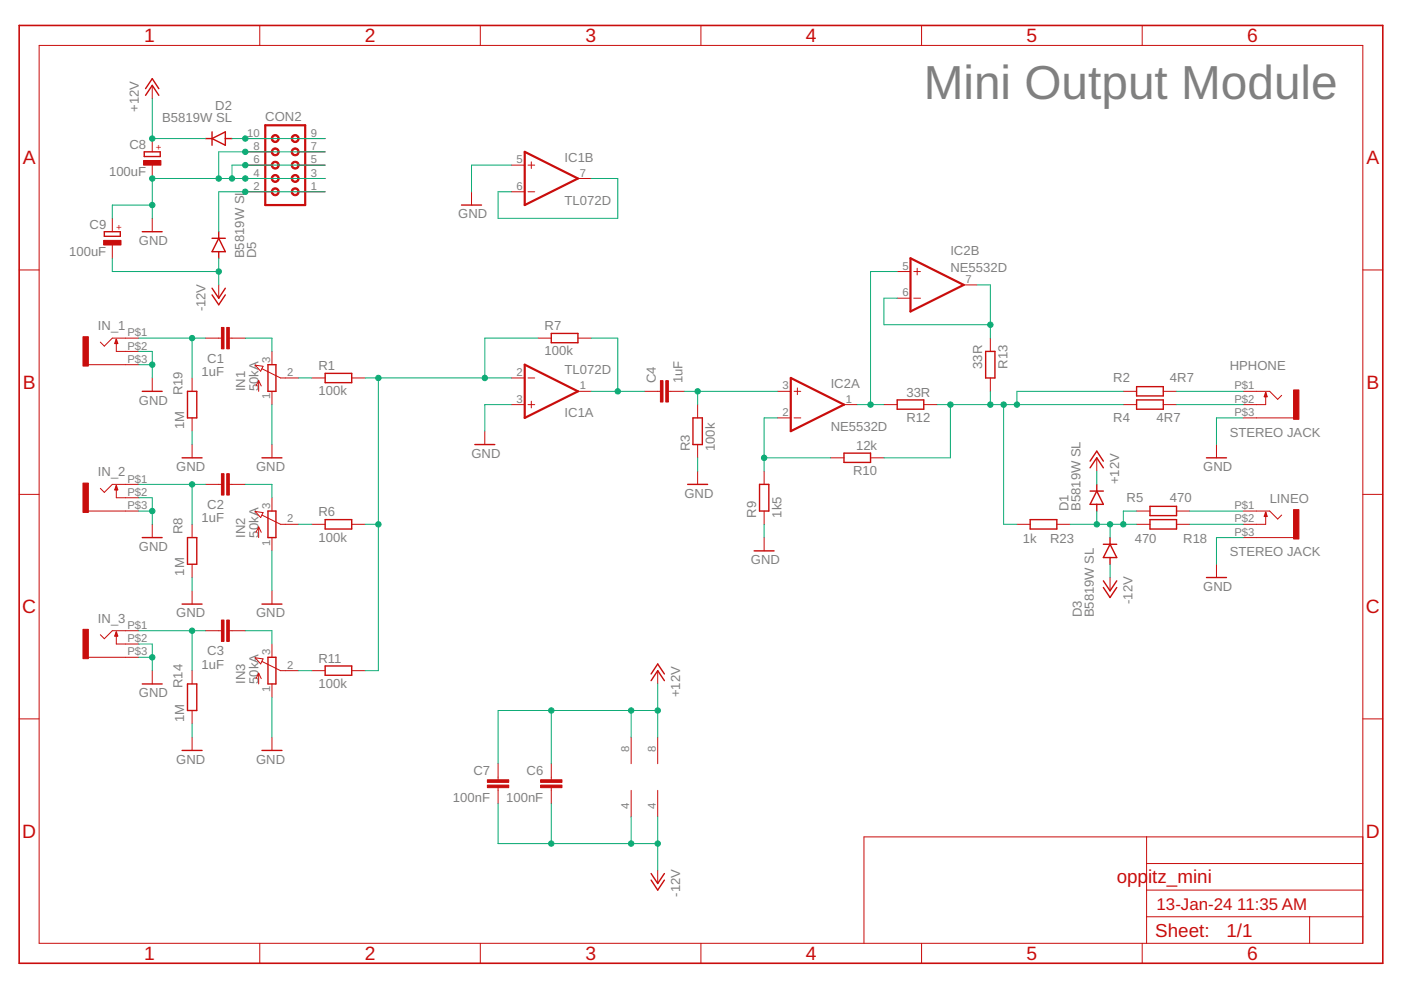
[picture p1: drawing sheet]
<svg xmlns="http://www.w3.org/2000/svg" width="297mm" height="210mm" viewBox="0 0 297 210" stroke-linecap="round" stroke-linejoin="round" font-family="sans-serif">
<g fill="none" stroke="#c90d0c" stroke-width=".3">
<path d="M30.9 18.8l1.4-2.1 1.4 2.1M30.6 32.2h3.4v1h-3.4zM30.9 20.2l1.4-2.1 1.4 2.1M43.6 29.4h1.4M45 29.4l2.8-1.4v2.8zM45 28v2.8M47.8 29.4h1.4M22.1 49.1h3.4v1h-3.4zM30.2 49.1h4.2M45 50.5h2.8M46.4 50.5l1.4 2.9h-2.8zM46.4 49.1v1.4"/>
<path d="M46.4 53.4v1.4M97.9 43.5h4.2M24.7 72l.2 .8h-.5zM45 61.1l1.4 2.1 1.4-2.1M45 62.5l1.4 2.1 1.4-2.1M56.8 77.3h1.7v5.7h-1.7zM68.9 79.2h5.7v1.9h-5.7zM116.9 70.7h5.6v2h-5.6zM209 74.5h1.9v5.6h-1.9zM30.2 83h4.2M38.6 97.1h4.2M39.8 83h1.9v5.6h-1.9z"/>
<path d="M55.5 97.1h4.3M100.7 94.3h4.2M146.9 88.6h2v5.7h-2zM178.9 96.1h5.7v1.9h-5.7zM190.2 84.8h5.7v2h-5.7zM231.1 99.2l1.4-2.1 1.4 2.1M231.1 97.8l1.4-2.1 1.4 2.1M241 84.8h5.6v2h-5.6zM241 82h5.6v1.9h-5.6zM255.8 97.1h4.2M268.4 83.2l.2 .9h-.5zM24.7 103l.2 .8h-.5z"/>
<path d="M30.2 114h4.2M39.8 114h1.9v5.6h-1.9zM56.8 108.4h1.7v5.6h-1.7zM68.9 110.2h5.7v2h-5.7zM145.8 102.7h4.2M159.9 116.8h4.2M161 102.7h2v5.7h-2zM218.4 110.2h5.7v2h-5.7zM231.1 104.1h2.8M232.5 104.1l1.4 2.8h-2.8zM232.5 102.7v1.4M232.5 106.9v1.5"/>
<path d="M233.9 115.4h2.9M235.4 115.4l1.4 2.8h-2.9zM235.4 114v1.4M235.4 118.2v1.4M243.8 110.2h5.6v2h-5.6zM243.8 107.4h5.6v1.9h-5.6zM268.4 108.6l.2 .9h-.5zM24.7 134l.2 .9h-.5zM38.6 128.1h4.2M55.5 128.1h4.3M56.8 139.4h1.7v5.6h-1.7zM233.9 123.1l1.5 2.2 1.4-2.2"/>
<path d="M233.9 124.6l1.5 2.1 1.4-2.1M255.8 122.4h4.2M30.2 145h4.2M38.6 159.1h4.2M39.8 145h1.9v5.6h-1.9zM55.5 159.1h4.3M68.9 141.2h5.7v2h-5.7zM138 144.3l1.4-2.1 1.5 2.1M138 142.9l1.4-2.1 1.5 2.1M138 185.2l1.4 2.1 1.5-2.1M138 186.6l1.4 2.1 1.5-2.1"/>
</g>
<g fill="none" stroke="#c90d0c" stroke-width=".21">
<path d="M8.3 9.6h280.6v190.4h-280.6zM32.3 18.1v2.8M55.1 5.4v4.2M101.8 5.4v4.2M148.6 5.4v4.2M195.4 5.4v4.2M242.2 5.4v4.2M32.3 29.4v2.8M32.3 35v2.8M52 37.8h5.7M52 35h5.7M52 32.2h5.7"/>
<path d="M52 29.4h5.7M63.3 37.8h5.6M63.3 35h5.6M63.3 32.2h5.6M63.3 29.4h5.6M108.4 35h2.9M112 35h1.4M112.6 34.3v1.4M122.5 37.8h2.8M4.1 57.2h4.2M23.8 46.3v2.8M23.8 51.9v2.9"/>
<path d="M32.3 46.3v2.8M52 40.7h5.7M63.3 40.7h5.6M100 40.7v2.8M108.4 40.7h2.9M112 40.7h1.4M190.2 57.6h2.8M193.7 57.6h1.5M194.5 56.9v1.4M288.9 57.2h4.3M18.7 77.3h10.7M24.7 72v2.5h4.7"/>
<path d="M29.4 71.7h-5.6l-1.7 1.7-.8-.9M43.6 71.7h3.3M46.4 60.4v2.8M48.6 71.7h3.4M54.1 77.4l1.7 .3-.5 1zM55.6 78.2l3.9 1.9h3.8M57.7 74.5v2.8M114.1 71.7h2.8M122.5 71.7h2.8M190.2 63.2h2.8M193.7 63.2h1.5M204.3 60.4h2.8"/>
<path d="M210 71.7v2.8M32.3 80.1v2.9M40.7 80.1v2.9M40.7 88.6v2.8M40.7 94.3v2.8M54.8 80.7v2.3M54.8 80.7l-.5 1.1M54.8 80.7l.6 1.1M57.7 83v2.8M57.7 94.3v2.8M66.1 80.1h2.8M74.6 80.1h2.8"/>
<path d="M102.8 91.4v2.9M108.4 80.1h2.9M108.4 85.8h2.9M112 80.1h1.4M112 85.8h1.4M112.6 85.1v1.4M122.5 83h2.8M136.6 83h3.4M141.7 83h3.4M147.9 85.8v2.8M147.9 94.3v2.8M147.9 99.9v2.8"/>
<path d="M162 99.9v2.8M164.8 83h2.9M164.8 88.6h2.9M168.4 83h1.4M168.4 88.6h1.4M169.1 82.3v1.4M176.1 97.1h2.8M178.9 85.8h2.9M184.6 97.1h2.8M187.4 85.8h2.8M195.9 85.8h2.8M210 80.1v2.9"/>
<path d="M232.5 97.1v2.8M238.2 85.8h2.8M238.2 83h2.8M246.6 85.8h2.8M246.6 83h2.8M257.9 94.3v2.8M263.5 83h5.7l1.7 1.7 .8-.9M263.5 88.6h10.8M268.4 83.2v2.6h-4.9M4.1 104.8h4.2M18.7 108.4h10.7M24.7 103v2.5h4.7"/>
<path d="M29.4 102.7h-5.6l-1.7 1.7-.8-.9M32.3 111.2v2.8M40.7 111.2v2.8M40.7 119.6v2.8M43.6 102.7h3.3M48.6 102.7h3.4M54.1 108.4l1.7 .3-.5 1zM54.8 111.7v2.3M54.8 111.7l-.5 1.2M54.8 111.7l.6 1.2M55.6 109.2l3.9 2h3.8M57.7 105.5v2.9"/>
<path d="M57.7 114v2.8M66.1 111.2h2.8M74.6 111.2h2.8M162 108.4v2.8M162 114v2.8M215.6 111.2h2.8M224.1 111.2h2.8M241 108.4h2.8M241 111.2h2.8M249.4 108.4h2.9M249.4 111.2h2.9M257.9 119.6v2.8"/>
<path d="M263.5 108.4h5.7l1.7 1.6 .8-.8M263.5 114h10.8M268.4 108.6v2.6h-4.9M288.9 104.8h4.3M18.7 139.4h10.7M24.7 134v2.5h4.7M29.4 133.7h-5.6l-1.7 1.7-.8-.8M40.7 125.3v2.8M43.6 133.7h3.3M48.6 133.7h3.4M54.1 139.5l1.7 .2-.5 1.1zM57.7 125.3v2.8"/>
<path d="M57.7 136.5v2.9M235.4 122.4v2.9M4.1 152.4h4.2M32.3 142.2v2.8M40.7 142.2v2.8M40.7 150.6v2.9M40.7 156.3v2.8M54.8 142.7v2.3M54.8 142.7l-.5 1.2M54.8 142.7l.6 1.2M55.6 140.3l3.9 1.9h3.8M57.7 145v2.8"/>
<path d="M57.7 156.3v2.8M66.1 142.2h2.8M74.6 142.2h2.8M133.8 156.3v5.6M139.4 142.2v2.8M139.4 156.3v5.6M288.9 152.4h4.3M105.6 161.9v3.4M105.6 167v3.4M116.9 161.9v3.4M116.9 167v3.4M133.8 167.6v5.6"/>
<path d="M139.4 167.6v5.6M243.1 177.4v22.6M288.9 177.4h-105.7v22.6M139.4 184.5v2.8M243.1 194.4h45.8M243.1 188.7h45.8M243.1 183.1h45.8M277.7 194.4v5.6M55.1 200v4.2M101.8 200v4.2M148.6 200v4.2M195.4 200v4.2"/>
<path d="M242.2 200v4.2"/>
</g>
<g fill="#c90d0c" stroke="#c90d0c" stroke-width=".21">
<path d="M17.6 71.4h1.1v6.2h-1.1z"/>
<path d="M48.1 69.4h.5v4.6h-.5z"/>
<path d="M46.9 69.4h.6v4.6h-.6z"/>
<path d="M141.2 80.7h.5v4.5h-.5z"/>
<path d="M140 80.7h.6v4.5h-.6z"/>
<path d="M274.3 82.7h1.1v6.2h-1.1z"/>
<path d="M114.6 166.5h4.5v.5h-4.5z"/>
<path d="M114.6 165.3h4.5v.6h-4.5z"/>
<path d="M103.3 166.5h4.6v.5h-4.6z"/>
<path d="M103.3 165.3h4.6v.6h-4.6z"/>
<path d="M274.3 108.1h1.1v6.2h-1.1z"/>
<path d="M17.6 102.4h1.1v6.2h-1.1z"/>
<path d="M48.1 100.4h.5v4.6h-.5z"/>
<path d="M46.9 100.4h.6v4.6h-.6z"/>
<path d="M17.6 133.4h1.1v6.3h-1.1z"/>
<path d="M48.1 131.5h.5v4.5h-.5z"/>
<path d="M46.9 131.5h.6v4.5h-.6z"/>
<path d="M30.4 34h3.7v1h-3.7z"/>
<path d="M22 51h3.7v.9h-3.7z"/>
</g>
<path d="M56.2 26.6h8.5v16.9h-8.5zM111.3 32.2l11.2 5.6-11.2 5.7zM193 54.8l11.3 5.6-11.3 5.6zM111.3 77.3l11.2 5.7-11.2 5.6zM167.7 80.1l11.2 5.7-11.2 5.6z" fill="none" stroke="#c90d0c" stroke-width=".47"/>
<path d="M4.1 5.4h289.1v198.8h-289.1z" fill="none" stroke="#c90d0c" stroke-width=".34"/>
<g fill="#c90d0c" stroke="#c90d0c" stroke-width=".21">
<path d="M61.9 40.1a.84 .84 0 0 1 1.4 0 .84 .84 0 0 1-.4 1.3 .84 .84 0 0 1-1.2-.7h.3a.56 .56 0 0 1 .8-.6 .56 .56 0 0 1 .2 .9 .56 .56 0 0 1-.9-.1l-.1-.2h-.3z" fill-rule="evenodd"/>
<path d="M61.9 37.3a.84 .84 0 0 1 1.4 0 .84 .84 0 0 1-.4 1.3 .84 .84 0 0 1-1.2-.8h.3a.56 .56 0 0 1 .8-.5 .56 .56 0 0 1 .2 .9 .56 .56 0 0 1-.9-.2l-.1-.2h-.3z" fill-rule="evenodd"/>
<path d="M61.9 34.5a.84 .84 0 0 1 1.4 0 .84 .84 0 0 1-.5 1.3 .84 .84 0 0 1-1.1-.8h.3a.56 .56 0 0 1 .8-.5 .56 .56 0 0 1 .2 .9 .56 .56 0 0 1-.9-.2l-.1-.2h-.3z" fill-rule="evenodd"/>
<path d="M61.9 31.7a.84 .84 0 0 1 1.4 0 .84 .84 0 0 1-.5 1.3 .84 .84 0 0 1-1.1-.8h.3a.56 .56 0 0 1 .8-.6 .56 .56 0 0 1 .2 1 .56 .56 0 0 1-.9-.2l-.1-.2h-.3z" fill-rule="evenodd"/>
<path d="M61.9 28.9a.84 .84 0 0 1 1.4 0 .84 .84 0 0 1-.4 1.3 .84 .84 0 0 1-1.2-.8h.3a.56 .56 0 0 1 .8-.6 .56 .56 0 0 1 .2 .9 .56 .56 0 0 1-.9-.1l-.1-.2h-.3z" fill-rule="evenodd"/>
<path d="M57.7 40.1a.85 .85 0 0 1 1.4 .1 .85 .85 0 0 1-.5 1.3 .85 .85 0 0 1-1.1-.8h.3a.56 .56 0 0 1 .8-.5 .56 .56 0 0 1 .1 .9 .56 .56 0 0 1-.9-.2v-.2h-.3z" fill-rule="evenodd"/>
<path d="M57.9 37.1a.85 .85 0 0 1 1.2 .4 .85 .85 0 0 1-.6 1.2 .85 .85 0 0 1-1-.9h.3a.56 .56 0 0 1 .8-.4 .56 .56 0 0 1 .1 .9 .56 .56 0 0 1-.9-.3v-.2h-.3z" fill-rule="evenodd"/>
<path d="M57.9 34.3a.84 .84 0 0 1 1.2 .4 .84 .84 0 0 1-.6 1.1 .84 .84 0 0 1-1-.8h.3a.56 .56 0 0 1 .8-.5 .56 .56 0 0 1 .1 1 .56 .56 0 0 1-.9-.3v-.2h-.3z" fill-rule="evenodd"/>
<path d="M57.7 31.7a.85 .85 0 0 1 1.4 .1 .85 .85 0 0 1-.5 1.2 .85 .85 0 0 1-1.1-.8h.3a.56 .56 0 0 1 .8-.5 .56 .56 0 0 1 .1 1 .56 .56 0 0 1-.9-.3v-.2h-.3z" fill-rule="evenodd"/>
<path d="M57.7 28.9a.85 .85 0 0 1 1.4 0 .85 .85 0 0 1-.5 1.3 .85 .85 0 0 1-1.1-.8h.3a.56 .56 0 0 1 .8-.5 .56 .56 0 0 1 .1 .9 .56 .56 0 0 1-.9-.2v-.2h-.3z" fill-rule="evenodd"/>
</g>
<g fill="none" stroke="#0dab76" stroke-width=".21">
<path d="M32.3 20.9v8.5h11.3M49.2 29.4h19.7M68.9 37.8h-36.6v8.5M68.9 35h-19.7v2.8M68.9 32.2h-22.5v5.6M108.4 35h-8.4v5.7M125.3 37.8h5.7v8.5h-25.4v-5.6h2.8M23.8 54.8v2.8h22.6M32.3 43.5h-8.5v2.8M46.4 54.8v5.6M68.9 40.7h-22.5v8.4M190.2 57.6h-5.6v28.2"/>
<path d="M29.4 74.5h2.9v5.6M29.4 77.3h2.9M29.4 71.7h14.2M40.7 71.7v8.4M52 71.7h5.7v2.8M114.1 71.7h-11.3v8.4M125.3 71.7h5.7v11.3M190.2 63.2h-2.8v5.7h22.6M207.1 60.4h2.9v11.3M40.7 91.4v2.9M57.7 85.8v8.5M63.3 80.1h2.8"/>
<path d="M77.4 80.1h31M80.2 80.1v62.1h-2.8M108.4 85.8h-5.6v5.6M125.3 83h11.3M145.1 83h19.7M147.9 83v2.8M147.9 97.1v2.8M162 97.1h14.1M164.8 88.6h-2.8v11.3M181.8 85.8h5.6M198.7 85.8h39.5M201.5 85.8v11.3h-14.1"/>
<path d="M210 83v2.8M212.8 85.8v25.4h2.8M232.5 99.9v2.8M238.2 83h-22.6v2.8M249.4 85.8h14.1M249.4 83h14.1M263.5 88.6h-5.6v5.7M29.4 105.5h2.9v5.7M29.4 108.4h2.9M29.4 102.7h14.2M40.7 102.7v8.5M52 102.7h5.7v2.8"/>
<path d="M57.7 116.8v8.5M63.3 111.2h2.8M77.4 111.2h2.8M162 111.2v2.8M226.9 111.2h14.1M232.5 108.4v2.8M235.4 111.2v2.8M235.4 119.6v2.8M241 108.4h-2.8v2.8M252.3 108.4h11.2M252.3 111.2h11.2M263.5 114h-5.6v5.6"/>
<path d="M29.4 136.5h2.9v5.7M29.4 139.4h2.9M29.4 133.7h14.2M40.7 122.4v2.9M40.7 133.7v8.5M52 133.7h5.7v2.8M40.7 153.5v2.8M57.7 147.8v8.5M63.3 142.2h2.8M116.9 150.6v11.3M133.8 150.6v5.7M139.4 145v11.3"/>
<path d="M139.4 150.6h-33.8v11.3M105.6 170.4v8.5h33.8M116.9 170.4v8.5M133.8 173.2v5.7M139.4 173.2v11.3"/>
</g>
<g fill="#0dab76" stroke="#0dab76" stroke-width=".21">
<circle cx="49.2" cy="37.8" r=".57"/>
<circle cx="46.4" cy="37.8" r=".57"/>
<circle cx="32.3" cy="43.5" r=".57"/>
<circle cx="52" cy="32.2" r=".57"/>
<circle cx="52" cy="35" r=".57"/>
<circle cx="52" cy="37.8" r=".57"/>
<circle cx="32.3" cy="37.8" r=".57"/>
<circle cx="32.3" cy="77.3" r=".57"/>
<circle cx="32.3" cy="108.4" r=".57"/>
<circle cx="32.3" cy="139.4" r=".57"/>
<circle cx="32.3" cy="29.4" r=".57"/>
<circle cx="116.9" cy="150.6" r=".57"/>
<circle cx="133.8" cy="150.6" r=".57"/>
<circle cx="139.4" cy="150.6" r=".57"/>
<circle cx="46.4" cy="57.6" r=".57"/>
<circle cx="133.8" cy="178.9" r=".57"/>
<circle cx="116.9" cy="178.9" r=".57"/>
<circle cx="139.4" cy="178.9" r=".57"/>
<circle cx="52" cy="29.4" r=".57"/>
<circle cx="52" cy="40.7" r=".57"/>
<circle cx="147.9" cy="83" r=".57"/>
<circle cx="131" cy="83" r=".57"/>
<circle cx="162" cy="97.1" r=".57"/>
<circle cx="184.6" cy="85.8" r=".57"/>
<circle cx="210" cy="68.9" r=".57"/>
<circle cx="201.5" cy="85.8" r=".57"/>
<circle cx="210" cy="85.8" r=".57"/>
<circle cx="212.8" cy="85.8" r=".57"/>
<circle cx="215.6" cy="85.8" r=".57"/>
<circle cx="235.4" cy="111.2" r=".57"/>
<circle cx="232.5" cy="111.2" r=".57"/>
<circle cx="238.2" cy="111.2" r=".57"/>
<circle cx="40.7" cy="71.7" r=".57"/>
<circle cx="40.7" cy="102.7" r=".57"/>
<circle cx="102.8" cy="80.1" r=".57"/>
<circle cx="80.2" cy="80.1" r=".57"/>
<circle cx="80.2" cy="111.2" r=".57"/>
<circle cx="40.7" cy="133.7" r=".57"/>
</g>
<text font-size="10.1" fill="#808080" x="195.9" y="20.9">Mini Output Module</text>
<g font-size="4.1" fill="#c90d0c">
<text x="30.6" y="9">1</text>
<text x="77.3" y="9">2</text>
<text x="124.1" y="9">3</text>
<text x="170.9" y="9">4</text>
<text x="217.7" y="9">5</text>
<text x="264.4" y="9">6</text>
<text x="4.8" y="34.9">A</text>
<text x="289.7" y="34.9">A</text>
<text x="4.8" y="82.5">B</text>
<text x="289.7" y="82.5">B</text>
<text x="4.7" y="130.1">C</text>
<text x="289.6" y="130.1">C</text>
<text x="4.7" y="177.6">D</text>
<text x="289.6" y="177.6">D</text>
<text x="30.6" y="203.6">1</text>
<text x="77.3" y="203.6">2</text>
<text x="124.1" y="203.6">3</text>
<text x="170.9" y="203.6">4</text>
<text x="217.7" y="203.6">5</text>
<text x="264.4" y="203.6">6</text>
</g>
<g font-size="4" fill="#c90d0c">
<text x="236.8" y="187.3">opp</text>
<text x="243.4" y="187.3">itz_mini</text>
<text x="244.9" y="198.7">Sheet:</text>
<text x="260" y="198.6">1/1</text>
</g>
<g font-size="3.6" fill="#c90d0c">
<text x="245.2" y="193">13-Jan-24</text>
<text x="262.3" y="193">11:35 AM</text>
</g>
<g font-size="2.8" fill="#808080">
<text x="29.4" y="23.7" transform="rotate(-90 29.4 23.7)">+12V</text>
<text x="45.6" y="23.4">D2</text>
<text x="34.4" y="26">B5819W SL</text>
<text x="56.2" y="25.7">CON2</text>
<text x="27.4" y="31.7">C8</text>
<text x="119.7" y="34.3">IC1B</text>
<text x="23.1" y="37.3">100uF</text>
<text x="97.1" y="46.3">GND</text>
<text x="119.7" y="43.5">TL072D</text>
<text x="19" y="48.6">C9</text>
<text x="29.4" y="51.9">GND</text>
<text x="14.7" y="54.2">100uF</text>
<text x="51.8" y="54.8" transform="rotate(-90 51.8 54.8)">B5819W SL</text>
<text x="54.3" y="54.8" transform="rotate(-90 54.3 54.8)">D5</text>
<text x="201.5" y="57.6">NE5532D</text>
<text x="201.5" y="54.1">IC2B</text>
<text x="20.8" y="70">IN_1</text>
<text x="43.6" y="66" transform="rotate(-90 43.6 66)">-12V</text>
<text x="115.5" y="70">R7</text>
<text x="43.9" y="76.9">C1</text>
<text x="115.5" y="75.3">100k</text>
<text x="38.7" y="83.8" transform="rotate(-90 38.7 83.8)">R19</text>
<text x="42.7" y="79.7">1uF</text>
<text x="52" y="83" transform="rotate(-90 52 83)">IN1</text>
<text x="54.8" y="83" transform="rotate(-90 54.8 83)">50kA</text>
<text x="67.5" y="83.8">100k</text>
<text x="67.5" y="78.5">R1</text>
<text x="119.7" y="79.3">TL072D</text>
<text x="139" y="81.3" transform="rotate(-90 139 81.3)">C4</text>
<text x="144.7" y="81.3" transform="rotate(-90 144.7 81.3)">1uF</text>
<text x="176.1" y="82.3">IC2A</text>
<text x="208.3" y="78.2" transform="rotate(-90 208.3 78.2)">33R</text>
<text x="213.6" y="78.2" transform="rotate(-90 213.6 78.2)">R13</text>
<text x="236" y="81">R2</text>
<text x="248" y="81">4R7</text>
<text x="260.7" y="78.5">HPHONE</text>
<text x="29.4" y="85.8">GND</text>
<text x="119.7" y="88.5">IC1A</text>
<text x="192.2" y="84.1">33R</text>
<text x="192.2" y="89.4">R12</text>
<text x="236" y="89.4">R4</text>
<text x="245.2" y="89.5">4R7</text>
<text x="39" y="91" transform="rotate(-90 39 91)">1M</text>
<text x="146.2" y="95.7" transform="rotate(-90 146.2 95.7)">R3</text>
<text x="151.6" y="95.7" transform="rotate(-90 151.6 95.7)">100k</text>
<text x="176.1" y="91.4">NE5532D</text>
<text x="181.5" y="95.4">12k</text>
<text x="260.7" y="92.6">STEREO JACK</text>
<text x="20.8" y="101">IN_2</text>
<text x="37.4" y="99.9">GND</text>
<text x="54.3" y="99.9">GND</text>
<text x="100" y="97.1">GND</text>
<text x="180.9" y="100.7">R10</text>
<text x="255.1" y="99.9">GND</text>
<text x="43.9" y="107.9">C2</text>
<text x="145.1" y="105.5">GND</text>
<text x="237.3" y="102.7" transform="rotate(-90 237.3 102.7)">+12V</text>
<text x="238.8" y="106.3">R5</text>
<text x="248" y="106.4">470</text>
<text x="269.2" y="106.7">LINEO</text>
<text x="38.7" y="113.3" transform="rotate(-90 38.7 113.3)">R8</text>
<text x="42.7" y="110.7">1uF</text>
<text x="52" y="114" transform="rotate(-90 52 114)">IN2</text>
<text x="54.8" y="114" transform="rotate(-90 54.8 114)">50kA</text>
<text x="67.5" y="109.5">R6</text>
<text x="160.4" y="109.8" transform="rotate(-90 160.4 109.8)">R9</text>
<text x="165.7" y="109.8" transform="rotate(-90 165.7 109.8)">1k5</text>
<text x="226.6" y="108.3" transform="rotate(-90 226.6 108.3)">D1</text>
<text x="229.1" y="108.3" transform="rotate(-90 229.1 108.3)">B5819W SL</text>
<text x="29.4" y="116.8">GND</text>
<text x="67.5" y="114.8">100k</text>
<text x="159.2" y="119.6">GND</text>
<text x="216.9" y="115.1">1k</text>
<text x="222.7" y="115.1">R23</text>
<text x="240.6" y="115.1">470</text>
<text x="250.9" y="115.1">R18</text>
<text x="260.7" y="117.9">STEREO JACK</text>
<text x="39" y="122.1" transform="rotate(-90 39 122.1)">1M</text>
<text x="255.1" y="125.3">GND</text>
<text x="37.4" y="130.9">GND</text>
<text x="54.3" y="130.9">GND</text>
<text x="229.4" y="130.9" transform="rotate(-90 229.4 130.9)">D3</text>
<text x="231.9" y="130.9" transform="rotate(-90 231.9 130.9)">B5819W SL</text>
<text x="240.1" y="128.1" transform="rotate(-90 240.1 128.1)">-12V</text>
<text x="20.8" y="132">IN_3</text>
<text x="42.7" y="141.8">1uF</text>
<text x="43.9" y="138.9">C3</text>
<text x="67.5" y="140.5">R11</text>
<text x="29.4" y="147.8">GND</text>
<text x="38.7" y="145.9" transform="rotate(-90 38.7 145.9)">R14</text>
<text x="52" y="145" transform="rotate(-90 52 145)">IN3</text>
<text x="54.8" y="145" transform="rotate(-90 54.8 145)">50kA</text>
<text x="67.5" y="145.9">100k</text>
<text x="144.2" y="147.8" transform="rotate(-90 144.2 147.8)">+12V</text>
<text x="39" y="153.1" transform="rotate(-90 39 153.1)">1M</text>
<text x="37.4" y="161.9">GND</text>
<text x="54.3" y="161.9">GND</text>
<text x="100.4" y="164.3">C7</text>
<text x="111.6" y="164.3">C6</text>
<text x="96" y="170">100nF</text>
<text x="107.3" y="170">100nF</text>
<text x="144.2" y="190.1" transform="rotate(-90 144.2 190.1)">-12V</text>
</g>
<g font-size="2.4" fill="#808080">
<text x="52.4" y="29">10</text>
<text x="65.9" y="29">9</text>
<text x="53.7" y="34.6">6</text>
<text x="53.7" y="31.8">8</text>
<text x="65.9" y="34.6">5</text>
<text x="65.9" y="31.8">7</text>
<text x="109.5" y="34.6">5</text>
<text x="53.7" y="40.3">2</text>
<text x="53.7" y="37.4">4</text>
<text x="65.9" y="40.3">1</text>
<text x="65.9" y="37.4">3</text>
<text x="109.5" y="40.3">6</text>
<text x="122.9" y="37.4">7</text>
<text x="191.3" y="57.2">5</text>
<text x="191.3" y="62.8">6</text>
<text x="204.7" y="60">7</text>
<text x="27" y="71.3">P$1</text>
<text x="27" y="76.9">P$3</text>
<text x="27" y="74.1">P$2</text>
<text x="57.3" y="76.9" transform="rotate(-90 57.3 76.9)">3</text>
<text x="60.9" y="79.7">2</text>
<text x="109.5" y="79.7">2</text>
<text x="122.9" y="82.6">1</text>
<text x="165.9" y="82.6">3</text>
<text x="261.7" y="82.6">P$1</text>
<text x="57.3" y="84.7" transform="rotate(-90 57.3 84.7)">1</text>
<text x="109.5" y="85.4">3</text>
<text x="165.9" y="88.2">2</text>
<text x="179.3" y="85.4">1</text>
<text x="261.7" y="88.2">P$3</text>
<text x="261.7" y="85.4">P$2</text>
<text x="27" y="108">P$3</text>
<text x="27" y="102.3">P$1</text>
<text x="27" y="105.1">P$2</text>
<text x="57.3" y="108" transform="rotate(-90 57.3 108)">3</text>
<text x="261.7" y="108">P$1</text>
<text x="60.9" y="110.8">2</text>
<text x="261.7" y="113.6">P$3</text>
<text x="261.7" y="110.8">P$2</text>
<text x="57.3" y="115.7" transform="rotate(-90 57.3 115.7)">1</text>
<text x="27" y="133.3">P$1</text>
<text x="27" y="136.2">P$2</text>
<text x="27" y="139">P$3</text>
<text x="57.3" y="139" transform="rotate(-90 57.3 139)">3</text>
<text x="60.9" y="141.8">2</text>
<text x="57.3" y="146.7" transform="rotate(-90 57.3 146.7)">1</text>
<text x="133.4" y="159.3" transform="rotate(-90 133.4 159.3)">8</text>
<text x="139.1" y="159.3" transform="rotate(-90 139.1 159.3)">8</text>
<text x="133.4" y="171.5" transform="rotate(-90 133.4 171.5)">4</text>
<text x="139.1" y="171.5" transform="rotate(-90 139.1 171.5)">4</text>
</g>
<g font-size="2" fill="#c90d0c">
<text x="34.3" y="31.7" transform="rotate(-90 34.3 31.7)">+</text>
<text x="25.9" y="48.7" transform="rotate(-90 25.9 48.7)">+</text>
</g>
</svg>
